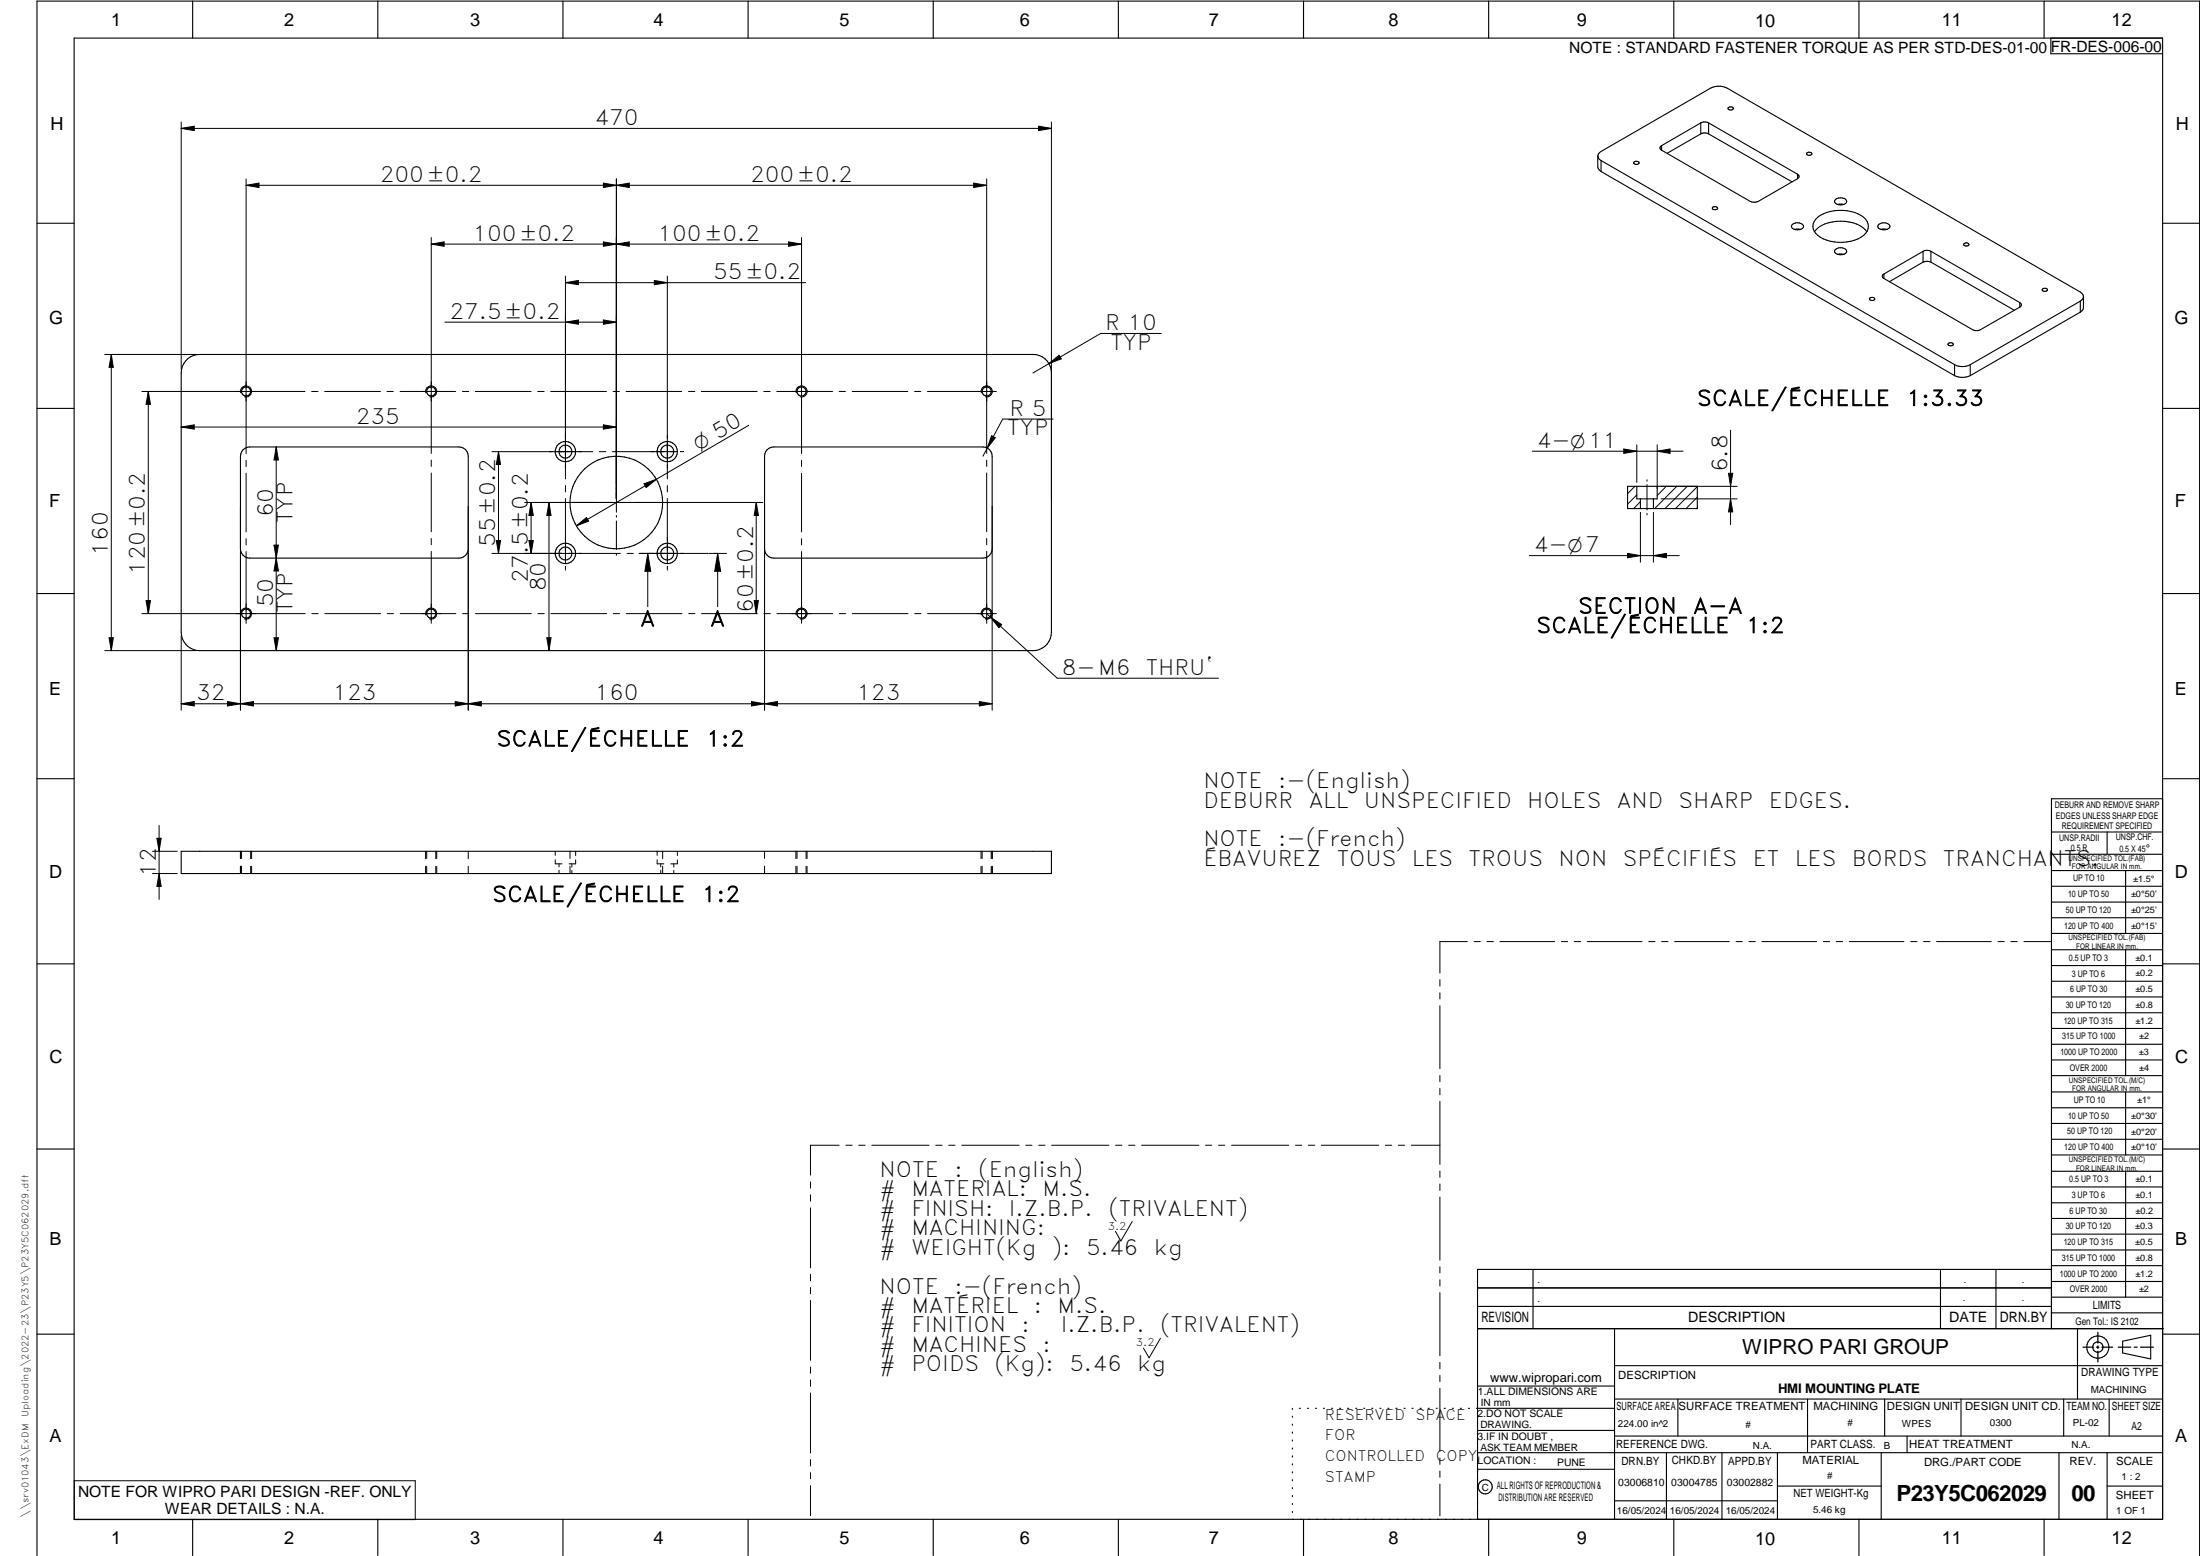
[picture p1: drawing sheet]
<svg xmlns="http://www.w3.org/2000/svg" width="594mm" height="420mm" viewBox="0 0 594 420" stroke-linecap="round" stroke-linejoin="round" font-family="sans-serif">
<g fill="none" stroke="#000" stroke-width=".3">
<path d="M20 10.3h564v400h-564zM52 .3v10M102 .3v10M152 .3v10M202 .3v10M252 .3v10M302 .3v10M352 .3v10M402 .3v10M452 .3v10M502 .3v10M552 .3v10"/>
<path d="M553.8 10.3v4.2h30.2M448.7 39.3v1.3M448.7 39.3a.65 .65 0 0 0-.5 .6 .65 .65 0 0 0 .5 .7M459.3 36.2l1.3-.3 .8 .3M459.3 33.2l-10.6 6.1M459.3 36.2l-9.1 5.2M459.3 33.2v3M461.4 36.2l22.5 12.9M461.4 33.2l24 13.8M461.4 33.2v3M461.4 33.2l-1.3-.3-.8 .3M466.6 29.2l.5-.3a.71 .71 0 0 1 1 .4 .78 .78 0 0 1-.8 .4 .78 .78 0 0 1-.7-.5z"/>
<path d="M431.5 42.1v3l.4 .8 .4 .4M432.3 46.3l95.5 55.1M432.3 43.3l95.5 55.2M432.3 43.3v3M432.3 43.3a1.3 1.3 0 0 1-.8-1.2 1.3 1.3 0 0 1 .8-1.2l29.7-17.2 1.8-.4 1.9 .2 96.1 55.4 .8 1v3.2l-.1 .4-.7 .8M441.1 43.9l.5-.3a.78 .78 0 0 1 1 .4 .81 .81 0 0 1-.8 .4 .81 .81 0 0 1-.7-.5zM448.7 40.6l24.3 13.9 1 .1 .8-.2 10.6-6.1M462.5 55.9l.3-.1a.82 .82 0 0 1 1 .4 .79 .79 0 0 1-.7 .4 .79 .79 0 0 1-.7-.5zM485.4 47v1.3M485.4 47a.65 .65 0 0 1 .4 .6 .65 .65 0 0 1-.4 .7M487.8 41.4a.89 .89 0 0 1 1.5 .1 .78 .78 0 0 1-.8 .5 .78 .78 0 0 1-.7-.6zM490.3 59.2a10.3 10.3 0 0 1 9.5-2.1 5.9 5.9 0 0 1 4.6 3.4 3.2 3.2 0 0 1-1.9 3.6 11.1 11.1 0 0 1-11.7-.6 2.86 2.86 0 0 1-.5-4.3z"/>
<path d="M495.7 53.8a1.98 1.98 0 0 1 3 .6 1.93 1.93 0 0 1-3.3 0zM496.2 55.2h1.6M10 60.3h10M484 60.6a1.97 1.97 0 0 1 3 .5 1.93 1.93 0 0 1-3.3 0zM484.6 61.9h1.6M490 62.6a8.2 8.2 0 0 1 7-2.9 8.4 8.4 0 0 1 7.1 2.9M495.5 67.6a2 2 0 0 1 3.2 .3 1.93 1.93 0 0 1-3.3 0zM496.2 68.7h1.6M507.4 60.6a1.97 1.97 0 0 1 3 .5 1.93 1.93 0 0 1-3.3 0zM507.9 61.9h1.6M508.7 74v1.2M508.7 74l-.3 .2-.1 .5 .4 .5"/>
<path d="M508.7 75.2l24.4 14 .9 .1 .8-.3 10.6-6.1M519.3 70.8l.8-.2 1.3 .2M519.3 67.9l-10.6 6.1M519.3 70.8l-9.1 5.3M519.3 67.9v2.9M519.3 67.9l1.3-.3 .8 .3M521.4 67.9l24 13.8M521.4 67.9v2.9M521.4 70.8l22.5 13M530.4 65.7a.66 .66 0 0 1 .8-.2 .66 .66 0 0 1 .4 .7l-.9 .2-.4-.3zM551.5 78.1l.4-.2a.71 .71 0 0 1 1 .4 .78 .78 0 0 1-.8 .4 .78 .78 0 0 1-.6-.6zM584 60.3h10"/>
<path d="M50.7 96.9a5.2 5.2 0 0 1 3.2-1.2h225a4.9 4.9 0 0 1 5 5v70a4.9 4.9 0 0 1-5 5h-225a4.9 4.9 0 0 1-5-5v-70a5 5 0 0 1 1.8-3.8zM505 80.4l.2-.1a.73 .73 0 0 1 1.1 .4 .78 .78 0 0 1-.8 .5 .78 .78 0 0 1-.7-.6zM526.2 92.7l.3-.1a.74 .74 0 0 1 1 .4 .79 .79 0 0 1-.8 .4 .79 .79 0 0 1-.7-.5zM527.8 98.5v2.9M527.8 98.5l1.8 .5 1.3-.1 1.1-.4M532 98.5v2.9M545.4 81.7v1.2M545.4 81.7a.65 .65 0 0 1 .5 .6 .65 .65 0 0 1-.5 .6M561.8 84.3l-29.8 17.1M561.8 81.3l-29.8 17.2M561.8 81.3v3M562.6 80.3l-.8 1"/>
<path d="M10 110.3h10M532 101.4l-1.7 .5-1.4-.1-1.1-.4M584 110.3h10M65.7 121.4l1.1-.6 .6-.1h56.5a2.46 2.46 0 0 1 2.5 2.5v25a2.53 2.53 0 0 1-2.5 2.5h-56.5a2.53 2.53 0 0 1-2.5-2.5v-25l.1-.6zM207.2 121.4l1.1-.6 .7-.1h56.4a2.46 2.46 0 0 1 2.5 2.5v25a2.53 2.53 0 0 1-2.5 2.5h-56.4a2.53 2.53 0 0 1-2.5-2.5v-25l.2-1.2zM439.5 131.3h18.8v6h-18.8zM443 134.7v2.6M446.5 134.7v2.6M447.5 131.3v3.4h-5.5v-3.4M10 160.3h10M584 160.3h10M10 210.3h10"/>
<path d="M584 215.7h-30v143.1M584 210.3h10M48.9 229.9h235v6h-235zM554 224.7h30M554 230.7h30M554 235.1h30M554 239.3h30M569 224.7v6M574 235.1v17M554 243.6h30M554 247.8h30M554 252.1h30"/>
<path d="M554 256.5h30M574 256.5v33.9M10 260.3h10M554 260.7h30M554 265h30M554 269.2h30M554 273.5h30M554 277.7h30M584 260.3h10M554 282h30M554 286.2h30M554 290.4h30"/>
<path d="M554 294.9h30M554 299.1h30M574 294.9v17M10 310.3h10M554 303.4h30M554 307.6h30M554 311.9h30M554 316.3h30M574 316.3v34M584 310.3h10M554 320.5h30M554 324.8h30"/>
<path d="M554 329h30M554 333.2h30M554 337.5h30M399 358.8h185.2M399 352.8h155M399 347.8h155M414 342.8v16M436 358.8v51.5M524 342.8v16M539 342.8v16M554 341.8h30M554 346h30"/>
<path d="M554 350.3h30M554 354.5h30M554 342.8h-155v67.5M561 358.8v19M10 360.3h10M399 374.3h37M436 377.8h148M453.1 377.8v10M488.1 377.8v14.5M508.9 377.8v10M529.5 377.8v10M557.3 377.8v10"/>
<path d="M569.5 377.8v10M573.2 362.2l7.6-1.6v6.3l-7.6-1.6zM584 368.8h-148M584 360.3h10M349 380.3v.3M349 382.4v.3M349 384.6v.3M349 386.7v.3M349 388.8v.3M349 391v.3M349 393.1v.3M349 395.3v.3"/>
<path d="M349 397.4v.3M349 399.5v.3M350.9 380.3h.2M353.1 380.3h.2M355.2 380.3h.3M357.4 380.3h.3M359.6 380.3h.3M361.7 380.3h.3M363.9 380.3h.3M366.1 380.3h.3M368.3 380.3h.2M370.4 380.3h.3"/>
<path d="M372.6 380.3h.3M374.8 380.3h.3M376.9 380.3h.4M379.1 380.3h.3M381.3 380.3h.3M383.4 380.3h.4M385.6 380.3h.3M387.8 380.3h.3M390 380.3h.3M392.2 380.3h.3M394.3 380.3h.3M396.5 380.3h.3"/>
<path d="M398.7 380.3h37.3M399 396.7h37M399 392.3h185M399 386.2h37M436 387.8h148M450 392.3v18M465 392.3v18M480 392.3v18M508 392.3v18M515 387.8v4.5M556 392.3v18M569 392.3v18"/>
<path d="M52 410.3v9.7M102 410.3v9.7M152 410.3v9.7M202 410.3v9.7M252 410.3v9.7M302 410.3v9.7M349 401.7v.3M349 403.8v.4M349 406v.3M349 408.1v.3M352 410.3v9.7M402 410.3v9.7"/>
<path d="M436 405.3h44M452 410.3v9.7M480 401.3h28M502 410.3v9.7M552 410.3v9.7M569 401.3h15M10 420v-419.7h584v419.7"/>
<circle cx="66.4" cy="105.7" r="1.24"/>
<circle cx="116.4" cy="105.7" r="1.24"/>
<circle cx="216.4" cy="105.7" r="1.24"/>
<circle cx="266.4" cy="105.7" r="1.23"/>
<circle cx="152.7" cy="121.9" r="2.75"/>
<circle cx="152.7" cy="122" r="1.75"/>
<circle cx="166.4" cy="135.7" r="12.5"/>
<circle cx="180.2" cy="121.9" r="2.73"/>
<circle cx="180.2" cy="121.9" r="1.76"/>
<circle cx="152.7" cy="149.5" r="1.76"/>
<circle cx="152.7" cy="149.5" r="2.75"/>
<circle cx="180.2" cy="149.5" r="2.75"/>
<circle cx="180.2" cy="149.5" r="1.76"/>
<circle cx="66.5" cy="165.7" r="1.23"/>
<circle cx="116.4" cy="165.7" r="1.23"/>
<circle cx="216.4" cy="165.7" r="1.23"/>
<circle cx="266.4" cy="165.7" r="1.22"/>
<circle cx="566.5" cy="363.7" r="1.39"/>
<circle cx="566.5" cy="363.8" r="3"/>
<circle cx="401.1" cy="401.5" r="1.9"/>
</g>
<g fill="none" stroke="#000" stroke-width=".27">
<path d="M48.9 34.7l3.5-.6v1.2zM48.9 32.9v66.8M48.9 34.7h235M280.5 34.1l3.4 .6-3.4 .6zM283.9 32.9v101.8M66.5 50l3.4-.6v1.2zM66.5 50h199.9M66.5 48.3v74.2M162.9 49.4l7 1.2v-1.2l-7 1.2zM166.4 48.3v90M262.9 49.4l3.5 .6-3.5 .6zM266.4 48.3v74.1"/>
<path d="M116.5 65.9h99.9M116.5 64.1v58.3M116.5 65.9l3.4-.6v1.2zM152.7 74.5v54.8M152.7 76.3l3.5-.6v1.2zM152.7 76.3h64.9M162.9 65.3l7 1.2v-1.2l-7 1.2zM176.7 75.7l3.5 .6-3.5 .6zM180.2 74.5v54.8M212.9 65.3l3.5 .6-3.5 .6zM216.4 64.1v58.4M28.3 95.7h24.6"/>
<path d="M30 95.7l.6 3.5h-1.1zM30 95.7v80M120.1 87h46.3M152.7 87l3.5-.6v1.1zM162.9 86.4l3.5 .6-3.5 .5zM283.2 98.2l2.8-2.3 .6 1zM313.6 90h-16.4l-18.3 10.7M38.3 105.7h44.1M40 105.7l.6 3.5h-1.2zM40 105.7v60M48.9 115.3l3.5-.6v1.2zM48.9 115.3h117.5"/>
<path d="M65 106.1a1.51 1.51 0 0 1 1.3-1.9 1.51 1.51 0 0 1 1.6 1.6 1.51 1.51 0 0 1-1.9 1.3M84.2 105.7h1.7M87.7 105.7h15M104.5 105.7h1.7M108 105.7h15.1M115 106.1a1.51 1.51 0 0 1 1.3-1.9 1.51 1.51 0 0 1 1.6 1.6 1.51 1.51 0 0 1-1.9 1.3M124.9 105.7h1.7M128.3 105.7h15.1M145.2 105.7h1.7M148.7 105.7h15.1M162.9 114.7l3.5 .6-3.5 .6zM165.6 105.7h1.7"/>
<path d="M169.1 105.7h15M185.9 105.7h1.7M189.4 105.7h15.1M202.2 114.9l-25 14.5M206.2 105.7h1.8M209.8 105.7h15M215 106.1a1.49 1.49 0 0 1 1.3-1.9 1.49 1.49 0 0 1 1.6 1.6 1.49 1.49 0 0 1-1.8 1.3M226.6 105.7h1.7M230.1 105.7h15M247 105.7h1.7M250.4 105.7h18.7M265 106.1a1.49 1.49 0 0 1 1.3-1.9 1.49 1.49 0 0 1 1.6 1.6 1.49 1.49 0 0 1-1.8 1.3"/>
<path d="M267.8 117.6l1 .6-2.2 2.8zM284.4 113.2h-13.6l-5.4 10M467.3 116.2v25.5M64.9 136.7v55.1M66.5 124.3v1.7M66.5 127.8v15.8M74.6 120.7l.6 3.5h-1.2zM74.6 120.7v55M116.5 124.2v1.7M116.5 127.7v15.9M126.4 136.7v55.1M132.8 122h27.3"/>
<path d="M134.6 122v27.4M134.6 122l.6 3.4h-1.2zM143.4 135.7v13.7M143.4 135.7l.6 3.5h-1.2zM148.2 135.7l.6 3.5h-1.1zM148.2 135.7v40M152.7 131.1v1.7M152.7 134.6v17.5M161.8 122h1.8M166.4 139.2v.5M173.9 130.6l3.3-1.2-2.7 2.3zM177.2 129.4l-21.5 12.6"/>
<path d="M180.2 131.1v1.7M180.2 134.6v17.5M182.8 122h-17.5M183.8 122h.7M204.2 135.7v30M204.2 135.7l.6 3.5h-1.1zM206 135.7h-64.3M206.5 136.7v55.1M216.4 124.3v1.7M216.4 127.8v15.8M266.4 124.2v1.7M266.4 127.7v15.9"/>
<path d="M267.9 136.7v55.1M413.8 121.8h40.7M438.5 121.2l3.5 .6-3.5 .6zM441.5 131.3l-2 2M442 120.1v10.2M442 133.6l-2.5 2.5M443 138.3v13.5M443 135.5l-1.9 1.8M444.7 129.5v.5M444.7 130.9v6.8M444.7 138.6v.5M446.5 138.3v13.5"/>
<path d="M446.6 134.7l-.1 .1M447.5 121.8l3.5-.6v1.2zM447.5 120.1v11.9M448.5 131.3h20.6M448.5 134.7h20.6M450 131.3l-2.5 2.5M452.8 131.3l-6 6M455.6 131.3l-6 6M458.3 134.2l-3 3.1M458.3 137.1l-.2 .2M458.3 131.4l-5.8 5.9M466.8 127.8h1.1l-.6 3.5z"/>
<path d="M467.3 134.7l.6 3.5h-1.1zM66.5 145.5v1.7M66.5 148.9v19.4M74 147.2h1.2l-.6 3.5zM74.6 150.7l.6 3.5h-1.2zM116.5 145.4v1.7M116.5 148.9v19.4M132.8 149.4h34.7M134 146h1.2l-.6 3.4zM142.8 146h1.2l-.6 3.4zM152.7 153.1v.7M152.7 153.9v.1"/>
<path d="M155.7 142l2.7-2.3 .6 1zM166.4 140.7v7.7M166.4 149.5v.4M169.3 149.4h1.7M172.5 149.4h18.6M174.9 149.4l.8 4.9h-1.5zM174.9 149.4v14.4M180.2 153.1v.7M180.2 153.9v.1M191.4 149.4h4.8M193.8 149.4l.8 4.9h-1.6zM193.8 149.4v14.4"/>
<path d="M216.4 145.5v1.7M216.4 148.9v19.4M266.4 145.4v1.7M266.4 148.9v19.4M413 150h40.5M439.5 149.4l3.5 .6-3.5 .6zM446.5 150l3.5-.6v1.2zM28.3 175.7h24.6M29.5 172.2h1.1l-.6 3.5zM38.3 165.7h44.1M39.4 162.2h1.2l-.6 3.5zM48.9 171.7v20.1"/>
<path d="M65 166.1a1.51 1.51 0 0 1 1.3-1.9 1.51 1.51 0 0 1 1.6 1.6 1.51 1.51 0 0 1-1.9 1.3M74 172.2h1.2l-.6 3.5zM84.2 165.7h1.7M87.7 165.7h15.1M104.6 165.7h1.6M108.1 165.7h15M115 166.1a1.51 1.51 0 0 1 1.3-1.9 1.51 1.51 0 0 1 1.6 1.6 1.51 1.51 0 0 1-1.9 1.3M124.9 165.7h1.7M128.4 165.7h15.1M145.2 165.7h1.8M147.7 172.2h1.1l-.6 3.5zM148.8 165.7h15"/>
<path d="M165.6 165.7h1.7M169.1 165.7h15M186 165.7h1.7M189.4 165.7h15.1M203.7 162.2h1.1l-.6 3.5zM206.3 165.7h1.7M209.8 165.7h15.1M215 166.1a1.49 1.49 0 0 1 1.3-1.9 1.49 1.49 0 0 1 1.6 1.6 1.49 1.49 0 0 1-1.8 1.3M226.6 165.7h1.7M230.2 165.7h15M247 165.7h1.7M266.4 165.7l19.1 17.4h43.6"/>
<path d="M267.5 166.7l3 2-.8 .8zM267.9 165.5a1.49 1.49 0 0 0-1.8-1.3 1.49 1.49 0 0 0-1.1 1.9M267.9 166a1.5 1.5 0 0 1-1.8 1.1M269.1 165.7h-18.6M48.9 190l3.5-.6v1.2zM48.9 190h219M61.4 189.4v1.2l7-1.2v1.2zM122.9 189.4v1.2l7.1-1.2v1.2zM202.9 189.4l7 1.2v-1.2l-7 1.2zM264.4 189.4l3.5 .6-3.5 .6zM41.2 235.9h6.7M41.2 229.9h6.7"/>
<path d="M42.4 226.4h1.1l-.5 3.5zM43 235.9l.5 3.5h-1.1zM43 222.9v20M64.9 229.9v2M64.9 233.9v2M65.2 229.9v1.9M65.2 233.9v2M67.7 229.9v2M67.7 233.9v2M67.9 229.9v2M67.9 233.9v2M114.9 229.9v2"/>
<path d="M114.9 233.9v2M115.2 229.9v1.9M115.2 233.9v2M117.7 229.9v2M117.7 233.9v2M117.9 229.9v2M117.9 233.9v2M126.4 229.9v2M126.4 233.9v2M149.9 232.2v1.1h1.9M149.9 229.9v1.1M151 233.3v.8"/>
<path d="M151 235v.9M153.9 229.9v1.9M153.9 233.9v2M154.4 233.3v.8M154.4 235v.9M155.4 232.2v1.1h-1.7M155.4 229.9v1.1M177.5 232.2v1.1h1.8M177.5 229.9v1.1M178.4 233.3v.8M178.4 235v.9M178.9 229.9v2"/>
<path d="M178.9 233.9v2M181.9 233.3v.8M181.9 235v.9M182.9 232.2v1.1h-1.8M182.9 229.9v1.1M206.5 229.9v1.9M206.5 233.9v2M214.9 229.9v2M214.9 233.9v2M215.2 229.9v1.9M215.2 233.9v2M217.7 229.9v2"/>
<path d="M217.7 233.9v2M217.9 229.9v2M217.9 233.9v2M264.9 229.9v2M264.9 233.9v2M265.2 229.9v1.9M265.2 233.9v2M267.7 229.9v2M267.7 233.9v2M267.9 229.9v2M267.9 233.9v2M396.2 254.3h-7.4v8.5"/>
<path d="M398.1 254.3h1.6M401.5 254.3h1.8M405 254.3h14.8M421.6 254.3h1.7M425.1 254.3h1.7M428.6 254.3h14.8M445.2 254.3h1.7M448.7 254.3h1.7M452.2 254.3h14.8M468.8 254.3h1.7M472.3 254.3h1.7M475.8 254.3h14.8"/>
<path d="M492.4 254.3h1.7M495.8 254.3h1.8M499.4 254.3h14.7M516 254.3h1.6M519.4 254.3h1.8M522.9 254.3h14.8M539.5 254.3h1.7M543 254.3h1.7M546.5 254.3h7.4M388.8 264.5v1.8M388.8 268.1v1.6M388.8 271.6v17"/>
<path d="M388.8 290.4v1.7M388.8 293.9v1.7M388.8 297.4v17M218.9 319.2v1.6M226.6 309.2h-7.7v8.1M228.4 309.2h1.7M231.9 309.2h1.7M235.4 309.2h15.5M252.7 309.2h1.7M256.2 309.2h1.7M259.7 309.2h15.5M277 309.2h1.7"/>
<path d="M280.5 309.2h1.7M284 309.2h15.5M301.2 309.2h1.8M304.8 309.2h1.7M308.3 309.2h15.5M325.5 309.2h1.7M329.1 309.2h1.6M332.6 309.2h15.4M349.8 309.2h1.7M353.3 309.2h1.7M356.8 309.2h15.5M374.1 309.2h1.7"/>
<path d="M377.6 309.2h1.7M381.1 309.2h7.7M388.8 316.2v1.7M388.8 319.7v1.7M218.9 322.6v1.8M218.9 326.1v16.2M305.7 329.9l-3 5.2-1.5-2.6M388.8 323.2v17.1M218.9 344.1v1.8M218.9 347.6v1.7M218.9 351.2v16.1M388.8 342.1v1.6"/>
<path d="M388.8 345.6v1.7M388.8 349v17.1M218.9 369.1v1.7M218.9 372.6v1.8M218.9 376.1v16.2M313.3 361.4l-3 5.2-1.5-2.6M388.8 367.9v1.7M388.8 371.4v1.7M388.8 374.9v17M20.1 399.8h92v10.5h-92zM218.9 394.1v1.8M218.9 397.6v1.7"/>
<path d="M388.8 393.7v1.7M388.8 397.2v1.7M218.9 401.2v8.1M388.8 400.7v8.6"/>
</g>
<path d="M566.5 359.7v3M562.5 363.8h2.9M566.1 363.8h.7M566.5 363.4v.7M566.5 364.9v2.8M567.6 363.8h2.9M572 363.8h3.4M576.3 363.8h.8M578 363.8h3.5" fill="none" stroke="#000" stroke-width=".34"/>
<g fill="#000">
<path d="M48.9 34.7l3.5-.6v1.2zM280.5 34.1l3.4 .6-3.4 .6zM66.5 50l3.4-.6v1.2zM162.9 49.4l3.5 .6-3.5 .6zM166.4 50l3.5-.6v1.2zM262.9 49.4l3.5 .6-3.5 .6zM116.5 65.9l3.4-.6v1.2zM152.7 76.3l3.5-.6v1.2zM162.9 65.3l3.5 .6-3.5 .6zM166.4 65.9l3.5-.6v1.2zM176.7 75.7l3.5 .6-3.5 .6zM212.9 65.3l3.5 .6-3.5 .6z"/>
<path d="M30 95.7l.6 3.5h-1.1zM152.7 87l3.5-.6v1.1zM162.9 86.4l3.5 .6-3.5 .5zM283.2 98.2l2.8-2.3 .6 1zM40 105.7l.6 3.5h-1.2zM48.9 115.3l3.5-.6v1.2zM162.9 114.7l3.5 .6-3.5 .6zM267.8 117.6l1 .6-2.2 2.8zM74.6 120.7l.6 3.5h-1.2zM134.6 122l.6 3.4h-1.2zM143.4 135.7l.6 3.5h-1.2zM148.2 135.7l.6 3.5h-1.1z"/>
<path d="M173.9 130.6l3.3-1.2-2.7 2.3zM204.2 135.7l.6 3.5h-1.1zM438.5 121.2l3.5 .6-3.5 .6zM447.5 121.8l3.5-.6v1.2zM466.8 127.8h1.1l-.6 3.5zM467.3 134.7l.6 3.5h-1.1zM74 147.2h1.2l-.6 3.5zM74.6 150.7l.6 3.5h-1.2zM134 146h1.2l-.6 3.4zM142.8 146h1.2l-.6 3.4zM155.7 142l2.7-2.3 .6 1zM174.9 149.4l.8 4.9h-1.5z"/>
<path d="M193.8 149.4l.8 4.9h-1.6zM439.5 149.4l3.5 .6-3.5 .6zM446.5 150l3.5-.6v1.2zM29.5 172.2h1.1l-.6 3.5zM39.4 162.2h1.2l-.6 3.5zM74 172.2h1.2l-.6 3.5zM147.7 172.2h1.1l-.6 3.5zM203.7 162.2h1.1l-.6 3.5zM267.5 166.7l3 2-.8 .8zM48.9 190l3.5-.6v1.2zM61.4 189.4l3.5 .6-3.5 .6zM64.9 190l3.5-.6v1.2z"/>
<path d="M122.9 189.4l3.5 .6-3.5 .6zM126.4 190l3.6-.6v1.2zM202.9 189.4l3.6 .6-3.6 .6zM206.5 190l3.4-.6v1.2zM264.4 189.4l3.5 .6-3.5 .6zM43 235.9l.5 3.5h-1.1zM42.4 226.4h1.1l-.5 3.5z"/>
</g>
<g font-size="6">
<text x="512.1" y="405.2">P23Y5C062029</text>
<text x="559.4" y="405.2">00</text>
</g>
<g font-size="5.7">
<text x="160.5" y="33.8">470</text>
<text x="102.6" y="49.1">200±0.2</text>
<text x="202.6" y="49.1">200±0.2</text>
<text x="127.6" y="65">100±0.2</text>
<text x="177.6" y="65">100±0.2</text>
<text x="192.6" y="75.4">55±0.2</text>
<text x="121.4" y="86.1">27.5±0.2</text>
<text x="298.4" y="89.2">R 10</text>
<text x="299.8" y="94.4">TYP</text>
<text x="272.6" y="112.3">R 5</text>
<text x="458.3" y="109.6">SCALE/ÉCHELLE</text>
<text x="514.8" y="109.6">1:3.33</text>
<text x="96.1" y="114.4">235</text>
<text x="272" y="117.5">TYP</text>
<text x="415" y="120.9">4-O11</text>
<text x="466.5" y="127.6" transform="rotate(-90 466.5 127.6)">6.8</text>
<text x="73.7" y="139.7" transform="rotate(-90 73.7 139.7)">60</text>
<text x="79" y="141.3" transform="rotate(-90 79 141.3)">TYP</text>
<text x="133.7" y="147.6" transform="rotate(-90 133.7 147.6)">55±0.2</text>
<text x="414.2" y="149.2">4-O7</text>
<text x="29.2" y="150.1" transform="rotate(-90 29.2 150.1)">160</text>
<text x="39.2" y="155.2" transform="rotate(-90 39.2 155.2)">120±0.2</text>
<text x="142.5" y="157.5" transform="rotate(-90 142.5 157.5)">27.5±0.2</text>
<text x="147.4" y="159.6" transform="rotate(-90 147.4 159.6)">80</text>
<text x="73.7" y="164" transform="rotate(-90 73.7 164)">50</text>
<text x="79" y="165.6" transform="rotate(-90 79 165.6)">TYP</text>
<text x="203.4" y="165.5" transform="rotate(-90 203.4 165.5)">60±0.2</text>
<text x="426.2" y="165.7">SECTION</text>
<text x="457.2" y="165.7">A-A</text>
<text x="172.9" y="169.1">A</text>
<text x="191.8" y="169.1">A</text>
<text x="414.9" y="170.9">SCALE/ÉCHELLE</text>
<text x="471.4" y="170.9">1:2</text>
<text x="286.7" y="182.2">8-M6</text>
<text x="309.4" y="182.2">THRU`</text>
<text x="53" y="189.1">32</text>
<text x="89.8" y="189.1">123</text>
<text x="160.5" y="189.1">160</text>
<text x="231.3" y="189.1">123</text>
<text x="134.1" y="201.5">SCALE/ÉCHELLE</text>
<text x="190.6" y="201.5">1:2</text>
<text x="324.9" y="212.8">NOTE</text>
<text x="345.1" y="212.8">:-(English)</text>
<text x="324.9" y="218.1">DEBURR</text>
<text x="353.4" y="218.1">ALL</text>
<text x="368.3" y="218.1">UNSPECIFIED</text>
<text x="412.4" y="218.1">HOLES</text>
<text x="436.6" y="218.1">AND</text>
<text x="453.3" y="218.1">SHARP</text>
<text x="477.7" y="218.1">EDGES.</text>
<text x="324.9" y="228.6">NOTE</text>
<text x="324.9" y="233.8">ÉBAVUREZ</text>
<text x="345.1" y="228.6">:-(French)</text>
<text x="360.9" y="233.8">TOUS</text>
<text x="381.2" y="233.8">LES</text>
<text x="396.6" y="233.8">TROUS</text>
<text x="420.9" y="233.8">NON</text>
<text x="438.2" y="233.8">SPÉCIFIÉS</text>
<text x="473.3" y="233.8">ET</text>
<text x="484.7" y="233.8">LES</text>
<text x="500.1" y="233.8">BORDS</text>
<text x="524.7" y="233.8">TRANCHANTS.</text>
<text x="42.1" y="236.8" transform="rotate(-90 42.1 236.8)">12</text>
<text x="132.9" y="243.5">SCALE/ÉCHELLE</text>
<text x="189.5" y="243.5">1:2</text>
<text x="237.5" y="317.8">NOTE</text>
<text x="257.7" y="317.8">:</text>
<text x="264.1" y="317.8">(English)</text>
<text x="237.5" y="323">#</text>
<text x="246.1" y="323">MATERIAL:</text>
<text x="281.5" y="323">M.S.</text>
<text x="237.5" y="328.3">#</text>
<text x="246.1" y="328.3">FINISH:</text>
<text x="272.4" y="328.3">I.Z.B.P.</text>
<text x="299.3" y="328.3">(TRIVALENT)</text>
<text x="237.5" y="333.5">#</text>
<text x="246.1" y="333.5">MACHINING:</text>
<text x="237.5" y="338.8">#</text>
<text x="246.1" y="338.8">WEIGHT(Kg</text>
<text x="284" y="338.8">):</text>
<text x="293.3" y="338.8">5.46</text>
<text x="311.6" y="338.8">kg</text>
<text x="237.5" y="349.3">NOTE</text>
<text x="257.7" y="349.3">:-(French)</text>
<text x="237.5" y="354.5">#</text>
<text x="237.5" y="359.8">#</text>
<text x="246.1" y="359.8">FINITION</text>
<text x="246.1" y="354.5">MATÉRIEL</text>
<text x="275.8" y="359.8">:</text>
<text x="279.2" y="354.5">:</text>
<text x="285.6" y="354.5">M.S.</text>
<text x="286.4" y="359.8">I.Z.B.P.</text>
<text x="313.3" y="359.8">(TRIVALENT)</text>
<text x="237.5" y="365">#</text>
<text x="246.1" y="365">MACHINES</text>
<text x="281.5" y="365">:</text>
<text x="237.5" y="370.3">#</text>
<text x="246.1" y="370.3">POIDS</text>
<text x="268.5" y="370.3">(Kg):</text>
<text x="288.8" y="370.3">5.46</text>
<text x="307.1" y="370.3">kg</text>
</g>
<text font-size="5.6" x="470.5" y="365.5">WIPRO PARI GROUP</text>
<text font-size="5.4" x="188.6" y="121.8" transform="rotate(-30 188.6 121.8)">O 50</text>
<g font-size="4.9">
<text x="30" y="6.9">1</text>
<text x="76.7" y="6.9">2</text>
<text x="127" y="6.9">3</text>
<text x="176.5" y="6.9">4</text>
<text x="226.7" y="6.9">5</text>
<text x="275.4" y="6.9">6</text>
<text x="326.4" y="6.9">7</text>
<text x="375" y="6.9">8</text>
<text x="425.8" y="6.9">9</text>
<text x="473.9" y="7.3">10</text>
<text x="524.3" y="6.9">11</text>
<text x="570.2" y="6.9">12</text>
<text x="13.6" y="35.1">H</text>
<text x="587.6" y="35.1">H</text>
<text x="13.2" y="87.5">G</text>
<text x="587.2" y="87.5">G</text>
<text x="13.2" y="137">F</text>
<text x="587.2" y="137">F</text>
<text x="13.2" y="187.6">E</text>
<text x="587.2" y="187.6">E</text>
<text x="13.2" y="237">D</text>
<text x="587.2" y="237">D</text>
<text x="13.4" y="287.1">C</text>
<text x="587.4" y="287.1">C</text>
<text x="13.4" y="336.2">B</text>
<text x="587.4" y="336.2">B</text>
<text x="13.4" y="389.3">A</text>
<text x="587.4" y="389.3">A</text>
<text x="30" y="416.9">1</text>
<text x="76.7" y="416.9">2</text>
<text x="127" y="416.9">3</text>
<text x="176.5" y="416.9">4</text>
<text x="226.7" y="416.9">5</text>
<text x="275.4" y="416.9">6</text>
<text x="326.4" y="416.9">7</text>
<text x="375" y="416.9">8</text>
<text x="425.8" y="416.9">9</text>
<text x="473.9" y="417.3">10</text>
<text x="524.3" y="416.9">11</text>
<text x="570.2" y="416.9">12</text>
</g>
<g font-size="4.2">
<text x="423.7" y="14.3">NOTE : STANDARD FASTENER TORQUE AS PER STD-DES-01-00</text>
<text x="553.8" y="14">FR-DES-006-00</text>
<text x="21.1" y="404.3">NOTE FOR WIPRO PARI DESIGN -REF. ONLY</text>
<text x="44.5" y="408.8">WEAR DETAILS : N.A.</text>
</g>
<g font-size="3.9">
<text x="400" y="357.1">REVISION</text>
<text x="455.9" y="357.1">DESCRIPTION</text>
<text x="526.4" y="357.1">DATE</text>
<text x="540" y="357.1">DRN.BY</text>
<text x="357.8" y="383.3">RESERVED</text>
<text x="382.3" y="383.3">SPACE</text>
<text x="357.8" y="388.9">FOR</text>
<text x="357.8" y="394.5">CONTROLLED</text>
<text x="387.8" y="394.5">COPY</text>
<text x="357.8" y="400">STAMP</text>
</g>
<text font-size="3.6" x="480.1" y="376.1">HMI MOUNTING PLATE</text>
<text font-size="3.5" x="402.4" y="373.3">www.wipropari.com</text>
<g font-size="3.1">
<text x="565.1" y="353.5">LIMITS</text>
<text x="562" y="371.7">DRAWING TYPE</text>
<text x="437" y="372.3">DESCRIPTION</text>
<text x="436.5" y="380.8">SURFACE AREA</text>
<text x="453.3" y="380.8">SURFACE TREATMENT</text>
<text x="489.7" y="380.8">MACHINING</text>
<text x="509.5" y="380.8">DESIGN UNIT</text>
<text x="530.6" y="380.8">DESIGN UNIT CD.</text>
<text x="558" y="380.6">TEAM NO.</text>
<text x="570.3" y="380.7">SHEET SIZE</text>
<text x="575.6" y="386.1">A2</text>
<text x="436.4" y="391.1">REFERENCE DWG.</text>
<text x="437.8" y="395.5">DRN.BY</text>
<text x="451.4" y="395.4">CHKD.BY</text>
<text x="466.6" y="395.5">APPD.BY</text>
<text x="486.7" y="395.4">MATERIAL</text>
<text x="488.9" y="390.9">PART CLASS.</text>
<text x="515.6" y="390.9">HEAT TREATMENT</text>
<text x="519.6" y="395.9">DRG./PART CODE</text>
<text x="558.9" y="395.5">REV.</text>
<text x="571.4" y="395.6">SCALE</text>
<text x="484.3" y="404.2">NET WEIGHT-Kg</text>
<text x="571.4" y="404.7">SHEET</text>
</g>
<text font-size="3" x="579.5" y="230.1">°</text>
<g font-size="2.8">
<text x="299.1" y="332.1">3.2</text>
<text x="560.4" y="357.7">Gen Tol.: IS 2102</text>
<text x="306.7" y="363.6">3.2</text>
<text x="399.1" y="376.6">1.ALL DIMENSIONS ARE</text>
<text x="399" y="382.7">2.DO NOT SCALE</text>
<text x="399" y="388.7">3.IF IN DOUBT ,</text>
<text x="399" y="395.4">LOCATION :</text>
<text x="420.5" y="396">PUNE</text>
<text x="404.2" y="402">ALL RIGHTS OF REPRODUCTION &amp;</text>
<text x="437" y="401.2">03006810</text>
<text x="451.3" y="401.2">03004785</text>
<text x="466.3" y="401.2">03002882</text>
<text x="404.7" y="405.4">DISTRIBUTION ARE RESERVED</text>
</g>
<g font-size="2.7">
<text x="564.6" y="376.2">MACHINING</text>
<text x="399.9" y="379.7">IN mm</text>
<text x="399.7" y="385.7">DRAWING.</text>
<text x="436.9" y="385.4">224.00 in^2</text>
<text x="471.4" y="385.5">#</text>
<text x="498.9" y="385">#</text>
<text x="513.6" y="385.3">WPES</text>
<text x="537.3" y="385.1">0300</text>
<text x="559.7" y="385.1">PL-02</text>
<text x="399.7" y="391.8">ASK TEAM MEMBER</text>
<text x="473.4" y="391.2">N.A.</text>
<text x="508.7" y="391.2">B</text>
<text x="559.3" y="391.1">N.A.</text>
<text x="493.4" y="399.5">#</text>
<text x="572.8" y="399.7">1 : 2</text>
<text x="400.1" y="402.5">C</text>
<text x="436.6" y="408.7">16/05/2024</text>
<text x="450.9" y="408.8">16/05/2024</text>
<text x="466" y="408.9">16/05/2024</text>
<text x="489.6" y="408.5">5.46 kg</text>
<text x="571.4" y="408.7">1 OF 1</text>
</g>
<g font-size="2.5">
<text x="554.9" y="218.3">DEBURR AND REMOVE SHARP</text>
<text x="555.2" y="221">EDGES UNLESS SHARP EDGE</text>
<text x="556.1" y="227.1">UNSP.RADII</text>
<text x="556.8" y="223.8">REQUIREMENT SPECIFIED</text>
<text x="571.4" y="226.9">UNSP.CHF.</text>
<text x="559.2" y="229.9">0.5 R</text>
<text x="572.3" y="230.1">0.5 X 45</text>
<text x="559.8" y="238">UP TO 10</text>
<text x="576.1" y="238.1">±1.5°</text>
<text x="558.5" y="242.2">10 UP TO 50</text>
<text x="575.5" y="242.3">±0°50'</text>
<text x="557.4" y="250.7">120 UP TO 400</text>
<text x="557.9" y="246.5">50 UP TO 120</text>
<text x="575.5" y="250.7">±0°15'</text>
<text x="575.5" y="246.5">±0°25'</text>
<text x="558.7" y="259.4">0.5 UP TO 3</text>
<text x="559.5" y="263.7">3 UP TO 6</text>
<text x="576.6" y="263.6">±0.2</text>
<text x="576.6" y="259.4">±0.1</text>
<text x="559" y="267.9">6 UP TO 30</text>
<text x="576.6" y="267.9">±0.5</text>
<text x="557.8" y="272.2">30 UP TO 120</text>
<text x="576.6" y="272.2">±0.8</text>
<text x="556.9" y="280.7">315 UP TO 1000</text>
<text x="557.3" y="276.4">120 UP TO 315</text>
<text x="576.6" y="276.4">±1.2</text>
<text x="577.7" y="280.7">±2</text>
<text x="556.4" y="284.9">1000 UP TO 2000</text>
<text x="577.6" y="284.9">±3</text>
<text x="558.9" y="289.2">OVER 2000</text>
<text x="577.7" y="289.3">±4</text>
<text x="560" y="297.9">UP TO 10</text>
<text x="577.1" y="297.9">±1°</text>
<text x="558.5" y="302.1">10 UP TO 50</text>
<text x="575.5" y="302.1">±0°30'</text>
<text x="557.4" y="310.6">120 UP TO 400</text>
<text x="558.2" y="306.3">50 UP TO 120</text>
<text x="575.5" y="310.6">±0°10'</text>
<text x="575.5" y="306.4">±0°20'</text>
<text x="558.8" y="319.2">0.5 UP TO 3</text>
<text x="559.4" y="323.4">3 UP TO 6</text>
<text x="576.6" y="319.2">±0.1</text>
<text x="576.6" y="323.5">±0.1</text>
<text x="558.9" y="327.7">6 UP TO 30</text>
<text x="576.7" y="327.7">±0.2</text>
<text x="557.8" y="332">30 UP TO 120</text>
<text x="576.6" y="332">±0.3</text>
<text x="556.8" y="340.5">315 UP TO 1000</text>
<text x="557.3" y="336.3">120 UP TO 315</text>
<text x="576.6" y="336.3">±0.5</text>
<text x="576.6" y="340.5">±0.8</text>
<text x="415.2" y="346.4">.</text>
<text x="530.3" y="346.5">.</text>
<text x="545.9" y="346.4">.</text>
<text x="556.2" y="344.7">1000 UP TO 2000</text>
<text x="576.6" y="344.7">±1.2</text>
<text x="415.2" y="351.5">.</text>
<text x="530" y="351.3">.</text>
<text x="545.9" y="351.4">.</text>
<text x="558.9" y="349">OVER 2000</text>
<text x="577.6" y="349">±2</text>
</g>
<g font-size="2.4">
<text x="7.7" y="382.7" transform="rotate(-90 7.7 382.7)">Uploading\2022-23\P23Y5\P23Y5C062029.dft</text>
<text x="7.7" y="409.8" transform="rotate(-90 7.7 409.8)">\\srv01043\ExDM</text>
</g>
<g font-size="2.1">
<text x="558.5" y="232.4">UNSPECIFIED TOL.(FAB)</text>
<text x="559.5" y="234.7">FOR ANGULAR IN mm.</text>
<text x="558.6" y="253.9">UNSPECIFIED TOL.(FAB)</text>
<text x="560.7" y="256.3">FOR LINEAR IN mm.</text>
<text x="558.7" y="292.3">UNSPECIFIED TOL.(M/C)</text>
<text x="559.6" y="294.7">FOR ANGULAR IN mm.</text>
<text x="558.7" y="313.7">UNSPECIFIED TOL.(M/C)</text>
<text x="560.6" y="316.1">FOR LINEAR IN mm.</text>
</g>
</svg>
